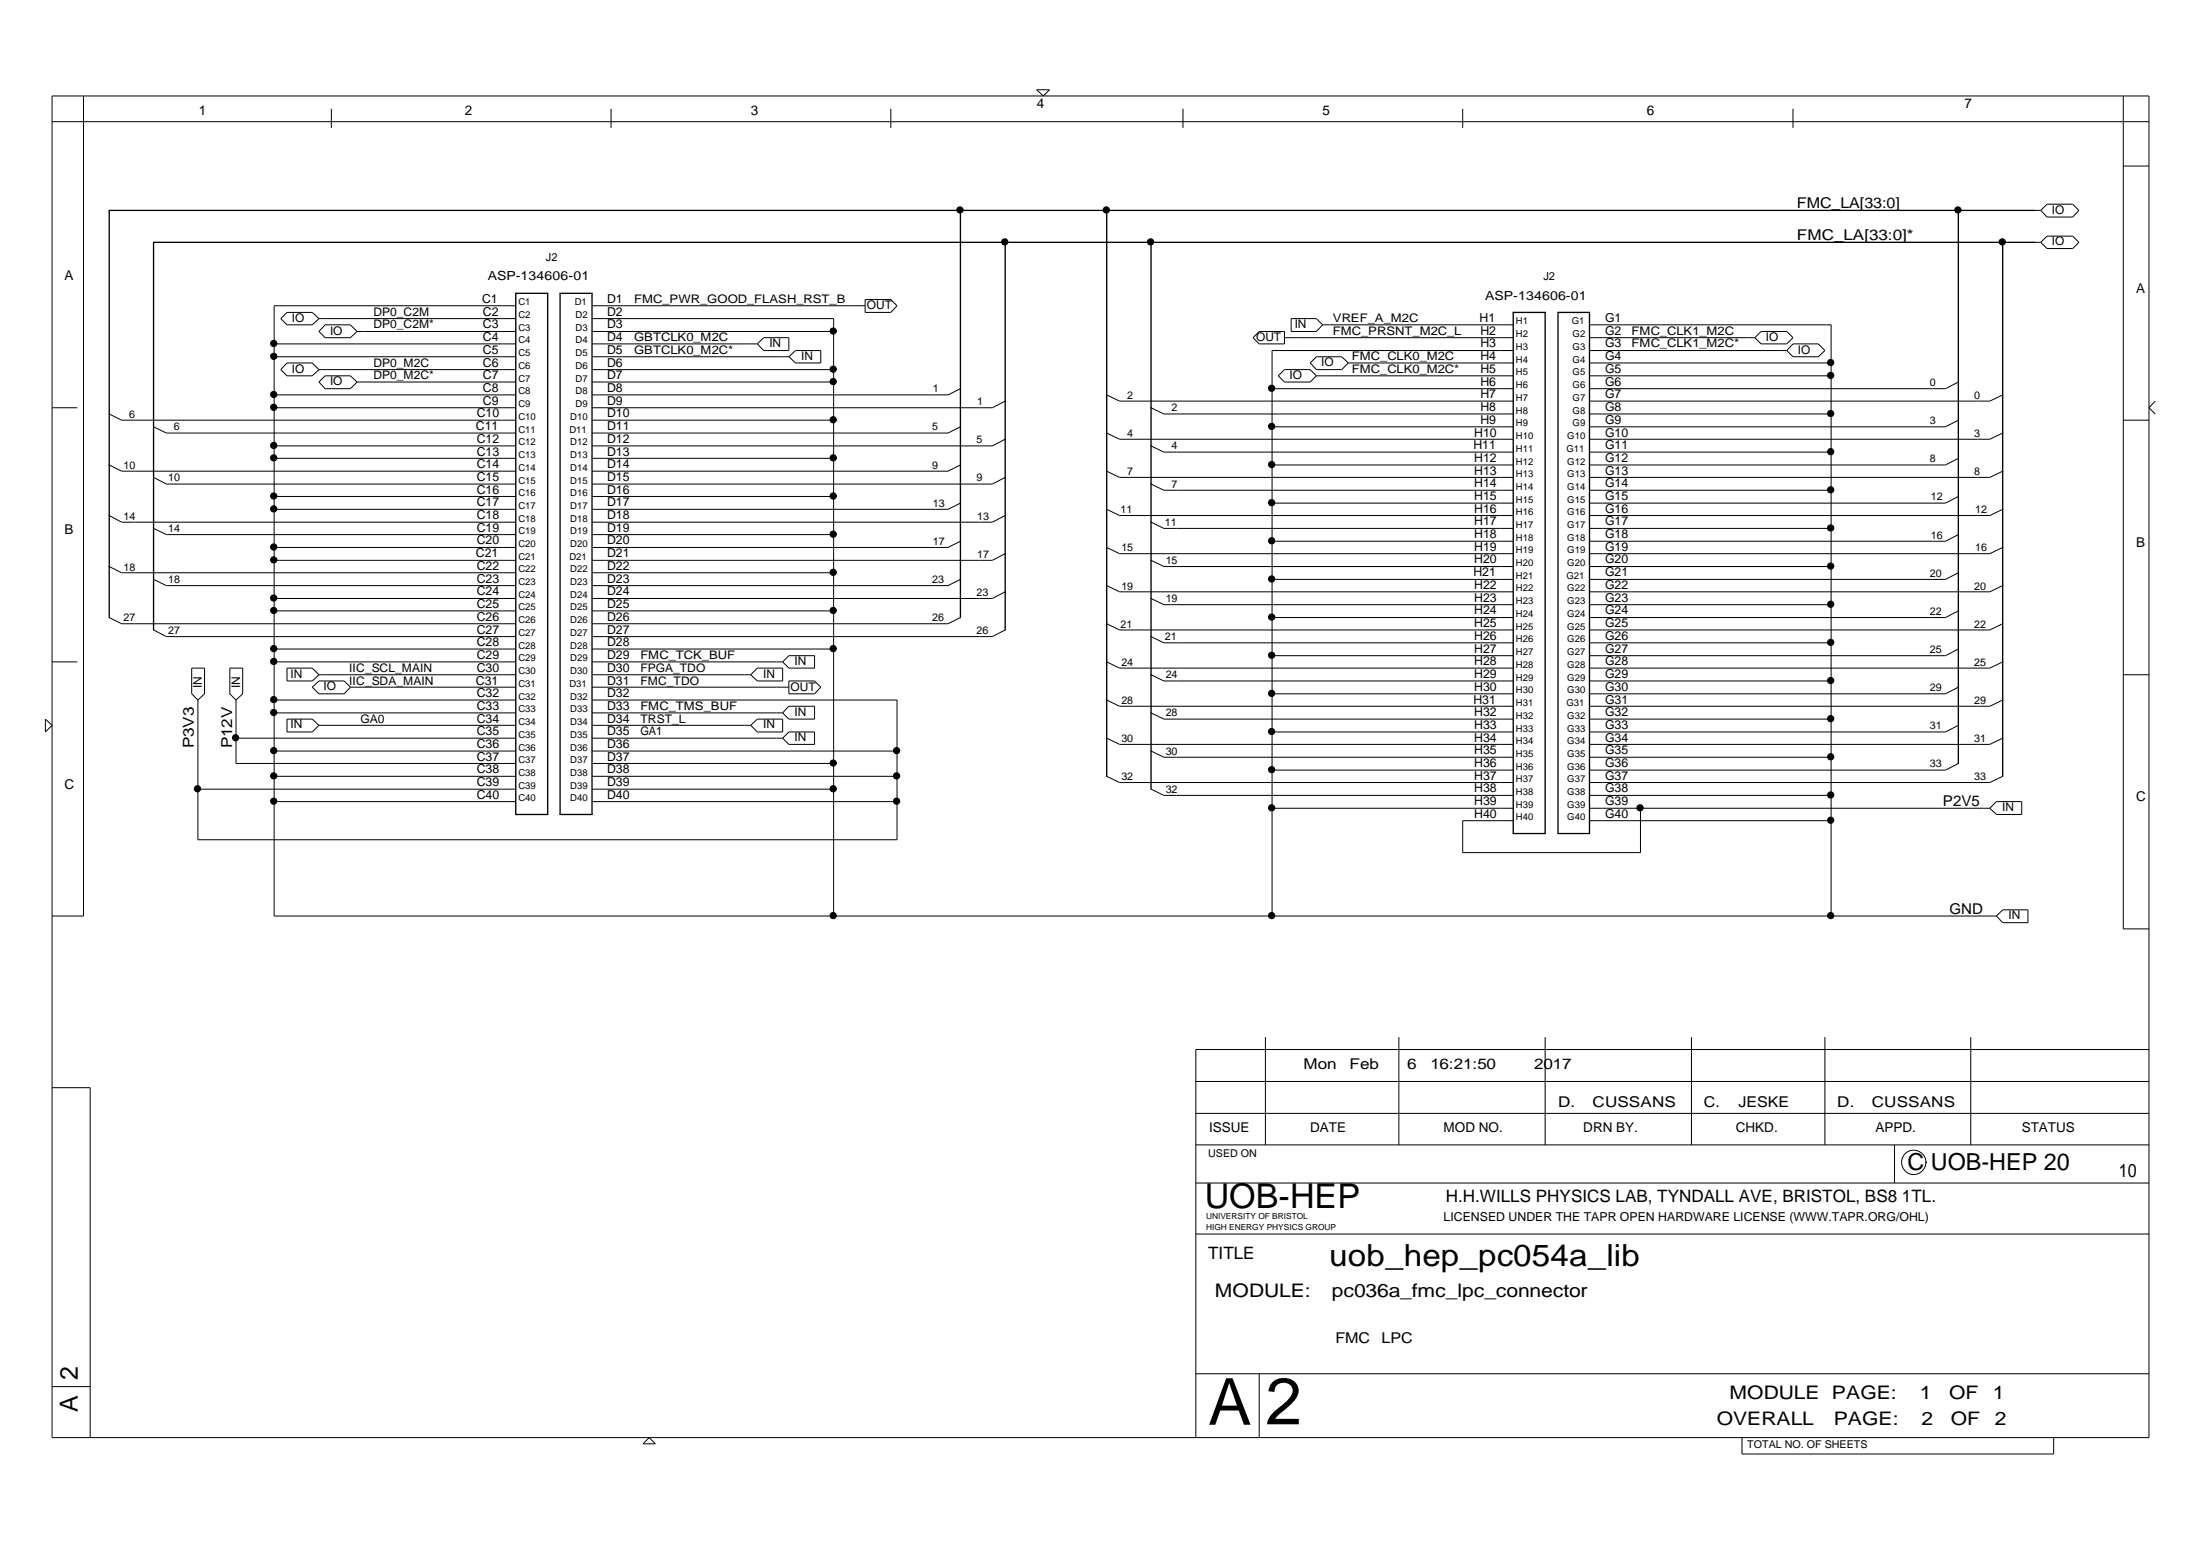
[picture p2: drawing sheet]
<svg xmlns="http://www.w3.org/2000/svg" width="420mm" height="297mm" viewBox="0 0 420 297" stroke-linecap="round" stroke-linejoin="round" font-family="sans-serif">
<g fill="none" stroke="#000" stroke-width=".19">
<path d="M9.9 18.3h400.5v256.1h-400.5zM16 18.3v156.6h-6.1M198 17.1h2.4l-1.1 1.2zM405.5 18.3v159h4.9M9.9 23.2h400.5M63.3 20.8v3.6M116.7 20.8v3.6M170.1 20.8v3.6M225.9 20.8v3.6M279.3 20.8v3.6M342.4 20.8v3.6M405.5 31.7h4.9"/>
<path d="M98.5 58.4h-46.1v116.5h328.9M113.1 58.4h52.1M165.2 57.2h4.9l1.2 1.2-1.2 1.2h-4.9zM388.6 40.2h1.2M388.6 46.3h1.2M389.8 40.2l1.1-1.2h4.9l1.2 1.2-1.2 1.2h-4.9zM389.8 46.3l1.1-1.2h4.9l1.2 1.2-1.2 1.1h-4.9zM9.9 77.8h4.9M20.9 79l2.3 1.2h75.3M52.4 65.7h46.1M52.4 68.1h46.1M52.4 77.8h46.1"/>
<path d="M52.4 75.4h46.1M53.6 60.8l1.2-1.2h4.8l1.3 1.2-1.3 1.2h-4.8zM54.8 69.3h4.8l1.3 1.3-1.3 1.1h-4.8l-1.2-1.1zM60.9 60.8h37.6M60.9 70.6h37.6M62.1 62h4.8l1.3 1.3-1.3 1.2h-4.8l-1.2-1.2zM62.1 71.7h4.8l1.3 1.2-1.3 1.3h-4.8l-1.2-1.3zM68.2 63.3h30.3M68.2 72.9h30.3M113.1 65.7h31.5M113.1 68.1h37.6M113.1 63.3h46.1"/>
<path d="M113.1 60.8h46.1v114.1M113.1 70.6h46.1M113.1 72.9h46.1M144.6 65.7l1.2-1.2h4.9v2.4h-4.9zM150.7 68.1l1.2-1.2h4.9v2.4h-4.9zM183.4 74.2l-2.3 1.2h-68M192 76.6l-2.5 1.2h-76.4M211.4 75.4l2.4 1.2h75.2M219.8 77.8l2.5 1.2h66.7M239.3 64.5l1.2-1.2h4.8v2.4h-4.8zM242.9 74.2h46.1M244.1 71.7l1.2-1.1h4.9l1.2 1.1-1.2 1.2h-4.9z"/>
<path d="M245.3 64.5h43.7M246.6 60.8h4.8l1.2 1.2-1.2 1.3h-4.8zM251.4 71.7h37.6M251.4 68.1h4.8l1.3 1.2-1.3 1.3h-4.8l-1.2-1.3zM252.6 62h36.4M257.5 69.3h31.5M289 66.9h-46.1v108M303.6 62h46.1v112.9M303.6 79h46.1M303.6 71.7h46.1M303.6 69.3h46.1M303.6 66.9h37.6"/>
<path d="M303.6 64.5h31.5M336.3 63.3h4.9l1.2 1.2-1.2 1.2h-4.9l-1.2-1.2zM342.4 65.7h4.9l1.2 1.2-1.2 1.2h-4.9l-1.2-1.2zM374 72.9l-2.5 1.3h-67.9M382.5 75.4l-2.5 1.2h-76.4M411.6 76.6l-1.2 1.2 1.2 1.2M20.9 98.4l2.3 1.3h75.3M20.9 88.8l2.3 1.1h75.3M29.3 81.5l2.5 1.2h66.7M29.3 91.1l2.5 1.3h66.7M52.4 85.1h46.1M52.4 87.5h46.1"/>
<path d="M52.4 94.8h46.1M52.4 97.2h46.1M113.1 80.2h46.1M113.1 87.5h46.1M113.1 94.8h46.1M183.4 81.5l-2.3 1.2h-68M183.4 88.8l-2.3 1.1h-68M183.4 96l-2.3 1.2h-68M192 98.4l-2.5 1.3h-76.4M192 83.9l-2.5 1.2h-76.4M192 91.1l-2.5 1.3h-76.4M211.4 97.2l2.4 1.2h75.2"/>
<path d="M211.4 89.9l2.4 1.2h75.2M211.4 82.7l2.4 1.2h75.2M219.8 99.7l2.5 1.2h66.7M219.8 92.4l2.5 1.2h66.7M219.8 85.1l2.5 1.2h66.7M242.9 96h46.1M242.9 88.8h46.1M242.9 81.5h46.1M303.6 93.6h46.1M303.6 86.3h46.1M374 94.8l-2.5 1.2h-67.9M374 87.5l-2.5 1.3h-67.9"/>
<path d="M374 80.2l-2.5 1.3h-67.9M382.5 97.2l-2.5 1.2h-76.4M382.5 89.9l-2.5 1.2h-76.4M382.5 82.7l-2.5 1.2h-76.4M405.5 80.2h4.9M20.9 108.2l2.3 1.1h75.3M20.9 117.9l2.3 1.2h75.3M29.3 110.6l2.5 1.2h66.7M29.3 100.9l2.5 1.2h66.7M52.4 104.5h46.1M52.4 107h46.1M52.4 116.6h46.1"/>
<path d="M52.4 114.2h46.1M113.1 109.3h46.1M113.1 102.1h46.1M113.1 116.6h46.1M183.4 110.6l-2.3 1.2h-68M183.4 117.9l-2.3 1.2h-68M183.4 103.3l-2.3 1.2h-68M192 105.7l-2.5 1.3h-76.4M192 113l-2.5 1.2h-76.4M211.4 104.5l2.4 1.2h75.2M211.4 119.1l2.4 1.2h75.2M211.4 111.8l2.4 1.2h75.2"/>
<path d="M219.8 107l2.5 1.2h66.7M219.8 114.2l2.5 1.2h66.7M242.9 103.3h46.1M242.9 110.6h46.1M242.9 117.9h46.1M303.6 108.2h46.1M303.6 100.9h46.1M303.6 115.4h46.1M374 102.1l-2.5 1.2h-67.9M374 109.3l-2.5 1.3h-67.9M374 116.6l-2.5 1.3h-67.9M382.5 104.5l-2.5 1.2h-76.4"/>
<path d="M382.5 119.1l-2.5 1.2h-76.4M382.5 111.8l-2.5 1.2h-76.4M8.7 137.3l1.2 1.2-1.2 1.2zM9.9 126.4h4.9M29.3 120.3l2.5 1.2h66.7M36.6 127.5h2.5v5l-1.3 1.1-1.2-1.1zM37.8 133.6v26.7h133.5v-26.7h-58.2M43.9 127.5h2.4v5l-1.2 1.1-1.2-1.1zM45.1 133.6v12.1h53.4M52.4 126.4h46.1M52.4 136.1h46.1M52.4 123.9h46.1"/>
<path d="M52.4 133.6h46.1M54.8 137.3h4.8l1.3 1.2-1.3 1.2h-4.8zM54.8 127.5h4.8l1.3 1.3-1.3 1.2h-4.8zM59.6 131.2l1.3-1.2h4.8l1.2 1.2-1.2 1.3h-4.8zM60.9 128.8h37.6M60.9 138.5h37.6M66.9 131.2h31.6M113.1 126.4h36.4M113.1 136.1h36.4M113.1 128.8h30.3M113.1 131.2h37.6M113.1 138.5h30.3"/>
<path d="M113.1 123.9h46.1M143.4 138.5l1.2-1.2h4.9v2.4h-4.9zM144.6 127.5h4.9v2.5h-4.9l-1.2-1.2zM150.7 139.7h4.9v2.4h-4.9l-1.2-1.2zM150.7 134.8h4.9v2.5h-4.9l-1.2-1.2zM150.7 130h4.9l1.2 1.2-1.2 1.3h-4.9zM150.7 125.2h4.9v2.3h-4.9l-1.2-1.1zM192 120.3l-2.5 1.2h-76.4M211.4 133.6l2.4 1.2h75.2M211.4 126.4l2.4 1.1h75.2M219.8 136.1l2.5 1.2h66.7M219.8 128.8l2.5 1.2h66.7"/>
<path d="M219.8 121.5l2.5 1.2h66.7M242.9 139.7h46.1M242.9 132.5h46.1M242.9 125.2h46.1M303.6 137.3h46.1M303.6 130h46.1M303.6 122.7h46.1M374 138.5l-2.5 1.2h-67.9M374 131.2l-2.5 1.3h-67.9M374 123.9l-2.5 1.3h-67.9M382.5 133.6l-2.5 1.2h-76.4M382.5 126.4l-2.5 1.1h-76.4"/>
<path d="M405.5 128.8h4.9M37.8 150.7h60.7M45.1 140.9h53.4M52.4 143.4h46.1M52.4 148.2h46.1M52.4 153h46.1M113.1 140.9h36.4M113.1 143.4h58.2M113.1 148.2h58.2M113.1 145.7h46.1M113.1 150.7h46.1M113.1 153h58.2"/>
<path d="M211.4 148.2l2.4 1.2h75.2M211.4 140.9l2.4 1.2h75.2M219.8 150.7l2.5 1.1h66.7M219.8 143.4l2.5 1.2h66.7M242.9 154.3h46.1M242.9 147h46.1M303.6 156.7h46.1M303.6 154.3h76.4M303.6 151.8h46.1M303.6 144.6h46.1M313.3 154.3v8.5h-34v-6.1h9.7M374 145.7l-2.5 1.3h-67.9"/>
<path d="M380 154.3l1.3-1.3h4.8v2.5h-4.8zM382.5 148.2l-2.5 1.2h-76.4M382.5 140.9l-2.5 1.2h-76.4M381.3 174.9l1.2-1.2h4.8v2.4h-4.8zM241.7 198v20.6M267.2 198v20.6M295.1 198v20.6M323 198v20.6M348.5 198v20.6M376.4 198v20.6M9.9 207.6h7.3v66.8M228.4 218.6h182"/>
<path d="M228.4 206.5h182M228.4 212.5h182M361.8 218.6v7.2M410.4 200.4h-182v74M228.4 225.8h182M228.4 235.6h182M367.8 221.9a2.33 2.33 0 0 1-3.3 2.1 2.33 2.33 0 0 1-.5-3.9 2.33 2.33 0 0 1 3.8 1.2l.1 .6M9.9 264.7h7.3M122.8 275.6l1.2-1.2 1.2 1.2zM228.4 262.2h182M240.5 262.2v12.2M332.7 274.4v3.2h59.5v-3.2"/>
<circle cx="183.3" cy="40.1" r=".6"/>
<circle cx="191.9" cy="46.2" r=".6"/>
<circle cx="211.3" cy="40.1" r=".6"/>
<circle cx="219.7" cy="46.2" r=".6"/>
<circle cx="373.9" cy="40.1" r=".59"/>
<circle cx="382.4" cy="46.2" r=".59"/>
<circle cx="52.3" cy="75.3" r=".6"/>
<circle cx="52.3" cy="65.6" r=".6"/>
<circle cx="52.3" cy="68" r=".6"/>
<circle cx="52.3" cy="77.8" r=".6"/>
<circle cx="159.1" cy="72.8" r=".6"/>
<circle cx="159.1" cy="70.5" r=".6"/>
<circle cx="159.1" cy="63.2" r=".6"/>
<circle cx="242.9" cy="74.1" r=".6"/>
<circle cx="349.6" cy="78.9" r=".6"/>
<circle cx="349.6" cy="69.2" r=".6"/>
<circle cx="349.6" cy="71.7" r=".6"/>
<circle cx="52.3" cy="97.1" r=".6"/>
<circle cx="52.3" cy="87.4" r=".6"/>
<circle cx="52.3" cy="85" r=".6"/>
<circle cx="52.3" cy="94.7" r=".6"/>
<circle cx="159.1" cy="87.4" r=".6"/>
<circle cx="159.1" cy="80.1" r=".6"/>
<circle cx="159.1" cy="94.7" r=".6"/>
<circle cx="242.9" cy="88.7" r=".6"/>
<circle cx="242.9" cy="81.4" r=".6"/>
<circle cx="242.9" cy="96" r=".6"/>
<circle cx="349.6" cy="93.5" r=".6"/>
<circle cx="349.6" cy="86.2" r=".6"/>
<circle cx="52.3" cy="106.9" r=".6"/>
<circle cx="52.3" cy="116.5" r=".6"/>
<circle cx="52.3" cy="104.4" r=".6"/>
<circle cx="52.3" cy="114.2" r=".6"/>
<circle cx="159.1" cy="109.3" r=".6"/>
<circle cx="159.1" cy="102" r=".6"/>
<circle cx="159.1" cy="116.5" r=".6"/>
<circle cx="242.9" cy="110.5" r=".6"/>
<circle cx="242.9" cy="103.2" r=".6"/>
<circle cx="242.9" cy="117.8" r=".6"/>
<circle cx="349.6" cy="115.4" r=".6"/>
<circle cx="349.6" cy="100.8" r=".6"/>
<circle cx="349.6" cy="108.1" r=".6"/>
<circle cx="52.3" cy="133.6" r=".6"/>
<circle cx="52.3" cy="123.8" r=".6"/>
<circle cx="52.3" cy="136" r=".6"/>
<circle cx="52.3" cy="126.3" r=".6"/>
<circle cx="159.1" cy="123.8" r=".6"/>
<circle cx="242.9" cy="125.1" r=".6"/>
<circle cx="242.9" cy="139.6" r=".6"/>
<circle cx="242.9" cy="132.4" r=".6"/>
<circle cx="349.6" cy="137.2" r=".6"/>
<circle cx="349.6" cy="129.9" r=".6"/>
<circle cx="349.6" cy="122.6" r=".6"/>
<circle cx="37.7" cy="150.6" r=".6"/>
<circle cx="45" cy="140.8" r=".6"/>
<circle cx="52.3" cy="152.9" r=".6"/>
<circle cx="52.3" cy="143.3" r=".6"/>
<circle cx="52.3" cy="148.1" r=".6"/>
<circle cx="159.1" cy="150.6" r=".6"/>
<circle cx="159.1" cy="145.7" r=".6"/>
<circle cx="171.2" cy="152.9" r=".6"/>
<circle cx="171.2" cy="143.3" r=".6"/>
<circle cx="171.2" cy="148.1" r=".6"/>
<circle cx="242.9" cy="154.2" r=".6"/>
<circle cx="242.9" cy="146.9" r=".6"/>
<circle cx="313.2" cy="154.2" r=".6"/>
<circle cx="349.6" cy="144.5" r=".6"/>
<circle cx="349.6" cy="156.6" r=".6"/>
<circle cx="349.6" cy="151.8" r=".6"/>
<circle cx="159.1" cy="174.8" r=".6"/>
<circle cx="242.9" cy="174.8" r=".6"/>
<circle cx="349.6" cy="174.8" r=".6"/>
</g>
<path d="M98.5 56h6.1v99.5h-6.1zM107 56h6.1v99.5h-6.1zM183.4 40.2v77.7M192 46.3v74M211.4 40.2v108M219.8 46.3v104.4M289 59.6h6.1v99.5h-6.1zM297.6 59.6h6v99.5h-6zM374 40.2v105.5M382.5 46.3v101.9M388.6 46.3h-359.3v74M388.6 40.2h-367.7v77.7" fill="none" stroke="#000" stroke-width=".25"/>
<g fill="#000">
<circle cx="183.3" cy="40.1" r=".6"/>
<circle cx="191.9" cy="46.2" r=".6"/>
<circle cx="211.3" cy="40.1" r=".6"/>
<circle cx="219.7" cy="46.2" r=".6"/>
<circle cx="373.9" cy="40.1" r=".59"/>
<circle cx="382.4" cy="46.2" r=".59"/>
<circle cx="52.3" cy="75.3" r=".6"/>
<circle cx="52.3" cy="65.6" r=".6"/>
<circle cx="52.3" cy="68" r=".6"/>
<circle cx="52.3" cy="77.8" r=".6"/>
<circle cx="159.1" cy="72.8" r=".6"/>
<circle cx="159.1" cy="70.5" r=".6"/>
<circle cx="159.1" cy="63.2" r=".6"/>
<circle cx="242.9" cy="74.1" r=".6"/>
<circle cx="349.6" cy="78.9" r=".6"/>
<circle cx="349.6" cy="69.2" r=".6"/>
<circle cx="349.6" cy="71.7" r=".6"/>
<circle cx="52.3" cy="97.1" r=".6"/>
<circle cx="52.3" cy="87.4" r=".6"/>
<circle cx="52.3" cy="85" r=".6"/>
<circle cx="52.3" cy="94.7" r=".6"/>
<circle cx="159.1" cy="87.4" r=".6"/>
<circle cx="159.1" cy="80.1" r=".6"/>
<circle cx="159.1" cy="94.7" r=".6"/>
<circle cx="242.9" cy="88.7" r=".6"/>
<circle cx="242.9" cy="81.4" r=".6"/>
<circle cx="242.9" cy="96" r=".6"/>
<circle cx="349.6" cy="93.5" r=".6"/>
<circle cx="349.6" cy="86.2" r=".6"/>
<circle cx="52.3" cy="106.9" r=".6"/>
<circle cx="52.3" cy="116.5" r=".6"/>
<circle cx="52.3" cy="104.4" r=".6"/>
<circle cx="52.3" cy="114.2" r=".6"/>
<circle cx="159.1" cy="109.3" r=".6"/>
<circle cx="159.1" cy="102" r=".6"/>
<circle cx="159.1" cy="116.5" r=".6"/>
<circle cx="242.9" cy="110.5" r=".6"/>
<circle cx="242.9" cy="103.2" r=".6"/>
<circle cx="242.9" cy="117.8" r=".6"/>
<circle cx="349.6" cy="115.4" r=".6"/>
<circle cx="349.6" cy="100.8" r=".6"/>
<circle cx="349.6" cy="108.1" r=".6"/>
<circle cx="52.3" cy="133.6" r=".6"/>
<circle cx="52.3" cy="123.8" r=".6"/>
<circle cx="52.3" cy="136" r=".6"/>
<circle cx="52.3" cy="126.3" r=".6"/>
<circle cx="159.1" cy="123.8" r=".6"/>
<circle cx="242.9" cy="125.1" r=".6"/>
<circle cx="242.9" cy="139.6" r=".6"/>
<circle cx="242.9" cy="132.4" r=".6"/>
<circle cx="349.6" cy="137.2" r=".6"/>
<circle cx="349.6" cy="129.9" r=".6"/>
<circle cx="349.6" cy="122.6" r=".6"/>
<circle cx="37.7" cy="150.6" r=".6"/>
<circle cx="45" cy="140.8" r=".6"/>
<circle cx="52.3" cy="152.9" r=".6"/>
<circle cx="52.3" cy="143.3" r=".6"/>
<circle cx="52.3" cy="148.1" r=".6"/>
<circle cx="159.1" cy="150.6" r=".6"/>
<circle cx="159.1" cy="145.7" r=".6"/>
<circle cx="171.2" cy="152.9" r=".6"/>
<circle cx="171.2" cy="143.3" r=".6"/>
<circle cx="171.2" cy="148.1" r=".6"/>
<circle cx="242.9" cy="154.2" r=".6"/>
<circle cx="242.9" cy="146.9" r=".6"/>
<circle cx="313.2" cy="154.2" r=".6"/>
<circle cx="349.6" cy="144.5" r=".6"/>
<circle cx="349.6" cy="156.6" r=".6"/>
<circle cx="349.6" cy="151.8" r=".6"/>
<circle cx="159.1" cy="174.8" r=".6"/>
<circle cx="242.9" cy="174.8" r=".6"/>
<circle cx="349.6" cy="174.8" r=".6"/>
</g>
<text font-size="12.6" x="241.7" y="271.9">2</text>
<text font-size="12.4" x="230.8" y="272">A</text>
<text font-size="6.5" x="230.1" y="230.7">UOB-HEP</text>
<text font-size="5.8" x="253.9" y="241.7">uob_hep_pc054a_lib</text>
<text font-size="4.8" x="14.9" y="269.5" transform="rotate(-90 14.9 269.5)">A 2</text>
<text font-size="4.5" x="364.3" y="223.4">C UOB-HEP 20</text>
<g font-size="3.6">
<text x="404.7" y="224.7">10</text>
<text x="232" y="247.7">MODULE:</text>
<text x="254.4" y="247.7">pc036a_fmc_lpc_connector</text>
<text x="330.3" y="267.2">MODULE PAGE:</text>
<text x="366.6" y="267.2">1</text>
<text x="372.2" y="267.2">OF</text>
<text x="380.6" y="267.2">1</text>
<text x="327.9" y="272">OVERALL</text>
<text x="350.2" y="272">PAGE:</text>
<text x="367" y="272">2</text>
<text x="372.6" y="272">OF</text>
<text x="380.9" y="272">2</text>
</g>
<g font-size="3.3">
<text x="276.1" y="229.4">H.H.WILLS PHYSICS LAB, TYNDALL AVE, BRISTOL, BS8 1TL.</text>
<text x="230.8" y="240.3">TITLE</text>
</g>
<g font-size="2.9">
<text x="37" y="142.9" transform="rotate(-90 37 142.9)">P3V3</text>
<text x="44.3" y="142.9" transform="rotate(-90 44.3 142.9)">P12V</text>
</g>
<g font-size="2.8">
<text x="343.2" y="39.7">FMC_LA[33:0]</text>
<text x="343.2" y="45.8">FMC_LA[33:0]*</text>
<text x="371" y="153.9">P2V5</text>
<text x="372.3" y="174.5">GND</text>
<text x="249" y="204.1">Mon</text>
<text x="257.8" y="204.1">Feb</text>
<text x="268.8" y="204.1">6</text>
<text x="273.2" y="204.1">16:21:50</text>
<text x="293" y="204.1">2017</text>
<text x="297.6" y="211.4">D.</text>
<text x="304.2" y="211.4">CUSSANS</text>
<text x="325.4" y="211.4">C.</text>
<text x="332" y="211.4">JESKE</text>
<text x="350.9" y="211.4">D.</text>
<text x="357.5" y="211.4">CUSSANS</text>
<text x="255" y="256.3">FMC</text>
<text x="263.9" y="256.3">LPC</text>
</g>
<g font-size="2.6">
<text x="38" y="21.9">1</text>
<text x="88.8" y="21.9">2</text>
<text x="143.4" y="21.9">3</text>
<text x="198" y="20.7">4</text>
<text x="252.6" y="21.9">5</text>
<text x="314.5" y="21.9">6</text>
<text x="375.2" y="20.7">7</text>
<text x="12.3" y="53.5">A</text>
<text x="408" y="55.9">A</text>
<text x="12.3" y="102">B</text>
<text x="408" y="104.4">B</text>
<text x="12.3" y="150.6">C</text>
<text x="408" y="152.9">C</text>
<text x="230.9" y="216.1">ISSUE</text>
<text x="250.2" y="216.1">DATE</text>
<text x="275.7" y="216.1">MOD NO.</text>
<text x="302.4" y="216.1">DRN BY.</text>
<text x="331.5" y="216.1">CHKD.</text>
<text x="358.2" y="216.1">APPD.</text>
<text x="386.1" y="216.1">STATUS</text>
</g>
<g font-size="2.4">
<text x="93.2" y="53.5">ASP-134606-01</text>
<text x="283.7" y="57.2">ASP-134606-01</text>
</g>
<g font-size="2.3">
<text x="391.9" y="40.8">IO</text>
<text x="391.9" y="46.9">IO</text>
<text x="92.1" y="57.8">C1</text>
<text x="115.9" y="57.8">D1</text>
<text x="121.1" y="57.8">FMC_PWR_GOOD_FLASH_RST_B</text>
<text x="165.6" y="59">OUT</text>
<text x="55.7" y="61.4">IO</text>
<text x="63" y="63.9">IO</text>
<text x="71.3" y="60.2">DP0_C2M</text>
<text x="71.3" y="62.7">DP0_C2M*</text>
<text x="92.2" y="65.1">C4</text>
<text x="92.2" y="62.7">C3</text>
<text x="92.2" y="60.2">C2</text>
<text x="115.9" y="65.1">D4</text>
<text x="115.9" y="62.7">D3</text>
<text x="115.9" y="60.2">D2</text>
<text x="121.1" y="65.1">GBTCLK0_M2C</text>
<text x="239.9" y="65.1">OUT</text>
<text x="247.3" y="62.6">IN</text>
<text x="254.5" y="63.9">FMC_PRSNT_M2C_L</text>
<text x="254.5" y="61.4">VREF_A_M2C</text>
<text x="282.6" y="61.4">H1</text>
<text x="282.7" y="63.9">H2</text>
<text x="306.5" y="63.9">G2</text>
<text x="306.5" y="61.4">G1</text>
<text x="311.6" y="63.9">FMC_CLK1_M2C</text>
<text x="337.3" y="65.1">IO</text>
<text x="55.7" y="71.2">IO</text>
<text x="71.3" y="70">DP0_M2C</text>
<text x="92.2" y="70">C6</text>
<text x="92.2" y="67.5">C5</text>
<text x="115.9" y="70">D6</text>
<text x="115.9" y="67.5">D5</text>
<text x="121.1" y="67.5">GBTCLK0_M2C*</text>
<text x="146.9" y="66.2">IN</text>
<text x="153" y="68.7">IN</text>
<text x="252.3" y="69.9">IO</text>
<text x="258.2" y="68.7">FMC_CLK0_M2C</text>
<text x="258.2" y="71.2">FMC_CLK0_M2C*</text>
<text x="282.7" y="71.2">H5</text>
<text x="282.7" y="68.7">H4</text>
<text x="282.7" y="66.3">H3</text>
<text x="306.5" y="71.2">G5</text>
<text x="306.5" y="68.7">G4</text>
<text x="306.5" y="66.3">G3</text>
<text x="311.6" y="66.3">FMC_CLK1_M2C*</text>
<text x="343.4" y="67.5">IO</text>
<text x="63" y="73.5">IO</text>
<text x="71.3" y="72.3">DP0_M2C*</text>
<text x="92.2" y="77.2">C9</text>
<text x="92.2" y="74.8">C8</text>
<text x="92.2" y="72.3">C7</text>
<text x="115.9" y="77.2">D9</text>
<text x="115.9" y="74.8">D8</text>
<text x="115.9" y="72.3">D7</text>
<text x="246.2" y="72.3">IO</text>
<text x="282.7" y="76">H7</text>
<text x="282.7" y="73.6">H6</text>
<text x="306.5" y="76">G7</text>
<text x="306.5" y="73.6">G6</text>
<text x="90.9" y="82.1">C11</text>
<text x="91.1" y="79.6">C10</text>
<text x="115.9" y="82.1">D11</text>
<text x="115.9" y="79.6">D10</text>
<text x="281.6" y="83.3">H10</text>
<text x="282.7" y="78.4">H8</text>
<text x="282.7" y="80.9">H9</text>
<text x="306.5" y="83.3">G10</text>
<text x="306.5" y="80.9">G9</text>
<text x="306.5" y="78.4">G8</text>
<text x="91.1" y="89.4">C14</text>
<text x="91.1" y="87">C13</text>
<text x="91.1" y="84.5">C12</text>
<text x="115.9" y="89.4">D14</text>
<text x="115.9" y="87">D13</text>
<text x="115.9" y="84.5">D12</text>
<text x="281.4" y="85.7">H11</text>
<text x="281.6" y="88.2">H12</text>
<text x="306.5" y="88.2">G12</text>
<text x="306.5" y="85.7">G11</text>
<text x="91.1" y="94.3">C16</text>
<text x="91.1" y="91.8">C15</text>
<text x="115.9" y="94.3">D16</text>
<text x="115.9" y="91.8">D15</text>
<text x="281.6" y="90.6">H13</text>
<text x="281.6" y="95.5">H15</text>
<text x="281.6" y="93">H14</text>
<text x="306.5" y="95.5">G15</text>
<text x="306.5" y="93">G14</text>
<text x="306.5" y="90.6">G13</text>
<text x="91.1" y="101.5">C19</text>
<text x="91.1" y="99.1">C18</text>
<text x="91.1" y="96.6">C17</text>
<text x="115.9" y="101.5">D19</text>
<text x="115.9" y="99.1">D18</text>
<text x="115.9" y="96.6">D17</text>
<text x="281.6" y="100.3">H17</text>
<text x="281.6" y="97.9">H16</text>
<text x="306.5" y="97.9">G16</text>
<text x="306.5" y="100.3">G17</text>
<text x="90.9" y="106.4">C21</text>
<text x="91.1" y="103.9">C20</text>
<text x="115.9" y="106.4">D21</text>
<text x="115.9" y="103.9">D20</text>
<text x="281.6" y="107.6">H20</text>
<text x="281.6" y="105.2">H19</text>
<text x="281.6" y="102.7">H18</text>
<text x="306.5" y="102.7">G18</text>
<text x="306.5" y="105.2">G19</text>
<text x="306.5" y="107.6">G20</text>
<text x="91.1" y="113.7">C24</text>
<text x="91.1" y="111.2">C23</text>
<text x="91.1" y="108.8">C22</text>
<text x="115.9" y="111.2">D23</text>
<text x="115.9" y="113.7">D24</text>
<text x="115.9" y="108.8">D22</text>
<text x="281.4" y="110">H21</text>
<text x="281.6" y="112.5">H22</text>
<text x="306.5" y="112.5">G22</text>
<text x="306.5" y="110">G21</text>
<text x="91.1" y="118.5">C26</text>
<text x="91.1" y="116.1">C25</text>
<text x="115.9" y="118.5">D26</text>
<text x="115.9" y="116.1">D25</text>
<text x="281.6" y="119.8">H25</text>
<text x="281.6" y="117.3">H24</text>
<text x="281.6" y="114.8">H23</text>
<text x="306.5" y="119.8">G25</text>
<text x="306.5" y="114.8">G23</text>
<text x="306.5" y="117.3">G24</text>
<text x="91.1" y="125.8">C29</text>
<text x="91.1" y="123.4">C28</text>
<text x="91.1" y="120.9">C27</text>
<text x="115.9" y="125.8">D29</text>
<text x="115.9" y="123.4">D28</text>
<text x="115.9" y="120.9">D27</text>
<text x="122.3" y="125.8">FMC_TCK_BUF</text>
<text x="281.6" y="124.6">H27</text>
<text x="281.6" y="122.1">H26</text>
<text x="306.5" y="124.6">G27</text>
<text x="306.5" y="122.1">G26</text>
<text x="38.6" y="131.4" transform="rotate(-90 38.6 131.4)">IN</text>
<text x="45.8" y="131.4" transform="rotate(-90 45.8 131.4)">IN</text>
<text x="55.5" y="129.4">IN</text>
<text x="61.8" y="131.8">IO</text>
<text x="66.7" y="128.2">IIC_SCL_MAIN</text>
<text x="66.7" y="130.7">IIC_SDA_MAIN</text>
<text x="90.9" y="130.7">C31</text>
<text x="91.1" y="128.2">C30</text>
<text x="115.9" y="130.7">D31</text>
<text x="115.9" y="128.2">D30</text>
<text x="122.3" y="128.2">FPGA_TDO</text>
<text x="122.3" y="130.7">FMC_TDO</text>
<text x="145.7" y="129.4">IN</text>
<text x="151" y="131.9">OUT</text>
<text x="151.8" y="126.9">IN</text>
<text x="281.6" y="131.9">H30</text>
<text x="281.6" y="129.4">H29</text>
<text x="281.6" y="127">H28</text>
<text x="306.5" y="131.9">G30</text>
<text x="306.5" y="129.4">G29</text>
<text x="306.5" y="127">G28</text>
<text x="68.9" y="138">GA0</text>
<text x="91.1" y="138">C34</text>
<text x="91.1" y="135.5">C33</text>
<text x="91.1" y="133">C32</text>
<text x="115.9" y="138">D34</text>
<text x="115.9" y="135.5">D33</text>
<text x="115.9" y="133">D32</text>
<text x="122.3" y="135.5">FMC_TMS_BUF</text>
<text x="122.3" y="138">TRST_L</text>
<text x="151.8" y="136.7">IN</text>
<text x="281.4" y="134.3">H31</text>
<text x="281.6" y="136.7">H32</text>
<text x="306.5" y="136.7">G32</text>
<text x="306.5" y="134.3">G31</text>
<text x="55.5" y="139.1">IN</text>
<text x="91.1" y="142.8">C36</text>
<text x="91.1" y="140.3">C35</text>
<text x="115.9" y="142.8">D36</text>
<text x="115.9" y="140.3">D35</text>
<text x="122.3" y="140.3">GA1</text>
<text x="145.7" y="139.1">IN</text>
<text x="151.8" y="141.5">IN</text>
<text x="281.6" y="144">H35</text>
<text x="281.6" y="141.6">H34</text>
<text x="281.6" y="139.1">H33</text>
<text x="306.5" y="144">G35</text>
<text x="306.5" y="141.6">G34</text>
<text x="306.5" y="139.1">G33</text>
<text x="91.1" y="147.6">C38</text>
<text x="91.1" y="145.2">C37</text>
<text x="115.9" y="147.6">D38</text>
<text x="115.9" y="145.2">D37</text>
<text x="281.6" y="146.4">H36</text>
<text x="281.6" y="148.9">H37</text>
<text x="306.5" y="148.9">G37</text>
<text x="306.5" y="146.4">G36</text>
<text x="91.1" y="152.5">C40</text>
<text x="91.1" y="150.1">C39</text>
<text x="115.9" y="152.5">D40</text>
<text x="115.9" y="150.1">D39</text>
<text x="281.6" y="153.7">H39</text>
<text x="281.6" y="151.2">H38</text>
<text x="306.5" y="153.7">G39</text>
<text x="306.5" y="151.2">G38</text>
<text x="382.4" y="154.9">IN</text>
<text x="281.6" y="156.2">H40</text>
<text x="306.5" y="156.2">G40</text>
<text x="383.6" y="175.5">IN</text>
<text x="275.7" y="233">LICENSED UNDER THE TAPR OPEN HARDWARE LICENSE (WWW.TAPR.ORG/OHL)</text>
</g>
<g font-size="2.1">
<text x="104.3" y="49.9">J2</text>
<text x="294.8" y="53.5">J2</text>
</g>
<g font-size="2">
<text x="178.2" y="74.9">1</text>
<text x="186.6" y="77.3">1</text>
<text x="215.3" y="76.1">2</text>
<text x="368.6" y="73.7">0</text>
<text x="377.1" y="76.1">0</text>
<text x="24.7" y="79.8">6</text>
<text x="33.2" y="82.2">6</text>
<text x="178" y="82.2">5</text>
<text x="215.3" y="83.4">4</text>
<text x="223.7" y="78.5">2</text>
<text x="368.6" y="81">3</text>
<text x="377.1" y="83.4">3</text>
<text x="23.6" y="89.4">10</text>
<text x="178" y="89.4">9</text>
<text x="186.5" y="84.6">5</text>
<text x="223.7" y="85.8">4</text>
<text x="368.6" y="88.3">8</text>
<text x="32.1" y="91.9">10</text>
<text x="186.5" y="91.9">9</text>
<text x="215.3" y="90.7">7</text>
<text x="223.7" y="93.1">7</text>
<text x="368.8" y="95.5">12</text>
<text x="377.1" y="90.7">8</text>
<text x="23.6" y="99.2">14</text>
<text x="32.1" y="101.6">14</text>
<text x="178.2" y="96.7">13</text>
<text x="186.6" y="99.2">13</text>
<text x="214" y="98">11</text>
<text x="222.5" y="100.4">11</text>
<text x="377.2" y="98">12</text>
<text x="178.2" y="104">17</text>
<text x="186.6" y="106.5">17</text>
<text x="214.2" y="105.3">15</text>
<text x="222.6" y="107.6">15</text>
<text x="368.8" y="102.8">16</text>
<text x="377.2" y="105.3">16</text>
<text x="23.6" y="108.9">18</text>
<text x="32.1" y="111.3">18</text>
<text x="178" y="111.3">23</text>
<text x="186.5" y="113.7">23</text>
<text x="214.2" y="112.6">19</text>
<text x="368.6" y="110.1">20</text>
<text x="377.1" y="112.6">20</text>
<text x="23.6" y="118.6">27</text>
<text x="178" y="118.6">26</text>
<text x="214" y="119.8">21</text>
<text x="222.6" y="114.9">19</text>
<text x="368.6" y="117.4">22</text>
<text x="377.1" y="119.8">22</text>
<text x="32.1" y="121">27</text>
<text x="186.5" y="121">26</text>
<text x="222.5" y="122.2">21</text>
<text x="368.6" y="124.7">25</text>
<text x="214.2" y="127.1">24</text>
<text x="222.6" y="129.5">24</text>
<text x="368.6" y="131.9">29</text>
<text x="377.1" y="127.1">25</text>
<text x="214.2" y="134.4">28</text>
<text x="222.6" y="136.8">28</text>
<text x="377.1" y="134.4">29</text>
<text x="214.2" y="141.7">30</text>
<text x="368.6" y="139.2">31</text>
<text x="377.1" y="141.7">31</text>
<text x="214.2" y="149">32</text>
<text x="222.6" y="144.1">30</text>
<text x="368.6" y="146.5">33</text>
<text x="377.1" y="149">33</text>
<text x="222.6" y="151.3">32</text>
<text x="230.8" y="220.9">USED ON</text>
<text x="333.7" y="276.5">TOTAL NO. OF SHEETS</text>
</g>
<g font-size="1.8">
<text x="99" y="58.3">C1</text>
<text x="109.8" y="58.3">D1</text>
<text x="99" y="65.6">C4</text>
<text x="99" y="63.2">C3</text>
<text x="99" y="60.7">C2</text>
<text x="109.9" y="65.6">D4</text>
<text x="109.9" y="63.2">D3</text>
<text x="109.9" y="60.7">D2</text>
<text x="289.5" y="64.4">H2</text>
<text x="289.5" y="61.9">H1</text>
<text x="300.2" y="61.9">G1</text>
<text x="300.3" y="64.4">G2</text>
<text x="99" y="70.5">C6</text>
<text x="99" y="68">C5</text>
<text x="109.9" y="70.5">D6</text>
<text x="109.9" y="68">D5</text>
<text x="289.5" y="66.8">H3</text>
<text x="289.5" y="69.2">H4</text>
<text x="289.5" y="71.7">H5</text>
<text x="300.3" y="71.7">G5</text>
<text x="300.3" y="69.2">G4</text>
<text x="300.3" y="66.8">G3</text>
<text x="99" y="72.8">C7</text>
<text x="99" y="77.8">C9</text>
<text x="99" y="75.3">C8</text>
<text x="109.9" y="77.8">D9</text>
<text x="109.9" y="75.3">D8</text>
<text x="109.9" y="72.8">D7</text>
<text x="289.5" y="76.5">H7</text>
<text x="289.5" y="74.1">H6</text>
<text x="300.3" y="76.5">G7</text>
<text x="300.3" y="74.1">G6</text>
<text x="99" y="82.6">C11</text>
<text x="99" y="80.1">C10</text>
<text x="108.7" y="82.6">D11</text>
<text x="108.9" y="80.1">D10</text>
<text x="289.5" y="78.9">H8</text>
<text x="289.5" y="81.4">H9</text>
<text x="289.5" y="83.8">H10</text>
<text x="299.3" y="83.8">G10</text>
<text x="300.3" y="81.4">G9</text>
<text x="300.3" y="78.9">G8</text>
<text x="99" y="85">C12</text>
<text x="99" y="87.4">C13</text>
<text x="99" y="89.9">C14</text>
<text x="108.9" y="89.9">D14</text>
<text x="108.9" y="87.4">D13</text>
<text x="108.9" y="85">D12</text>
<text x="289.5" y="88.7">H12</text>
<text x="289.5" y="86.2">H11</text>
<text x="299.2" y="86.2">G11</text>
<text x="299.3" y="88.7">G12</text>
<text x="99" y="94.7">C16</text>
<text x="99" y="92.3">C15</text>
<text x="108.9" y="94.7">D16</text>
<text x="108.9" y="92.3">D15</text>
<text x="289.5" y="91.1">H13</text>
<text x="289.5" y="93.5">H14</text>
<text x="289.5" y="96">H15</text>
<text x="299.3" y="96">G15</text>
<text x="299.3" y="93.5">G14</text>
<text x="299.3" y="91.1">G13</text>
<text x="99" y="99.6">C18</text>
<text x="99" y="102">C19</text>
<text x="99" y="97.1">C17</text>
<text x="108.9" y="102">D19</text>
<text x="108.9" y="97.1">D17</text>
<text x="108.9" y="99.6">D18</text>
<text x="289.5" y="100.8">H17</text>
<text x="289.5" y="98.3">H16</text>
<text x="299.3" y="100.8">G17</text>
<text x="299.3" y="98.3">G16</text>
<text x="99" y="106.9">C21</text>
<text x="99" y="104.4">C20</text>
<text x="108.7" y="106.9">D21</text>
<text x="108.9" y="104.4">D20</text>
<text x="289.5" y="103.2">H18</text>
<text x="289.5" y="105.6">H19</text>
<text x="299.3" y="105.6">G19</text>
<text x="299.3" y="103.2">G18</text>
<text x="99" y="111.7">C23</text>
<text x="99" y="109.3">C22</text>
<text x="108.9" y="111.7">D23</text>
<text x="108.9" y="109.3">D22</text>
<text x="289.5" y="112.9">H22</text>
<text x="289.5" y="110.5">H21</text>
<text x="289.5" y="108.1">H20</text>
<text x="299.2" y="110.5">G21</text>
<text x="299.3" y="112.9">G22</text>
<text x="299.3" y="108.1">G20</text>
<text x="99" y="119">C26</text>
<text x="99" y="114.2">C24</text>
<text x="99" y="116.5">C25</text>
<text x="108.9" y="119">D26</text>
<text x="108.9" y="116.5">D25</text>
<text x="108.9" y="114.2">D24</text>
<text x="289.5" y="115.3">H23</text>
<text x="289.5" y="117.8">H24</text>
<text x="299.3" y="117.8">G24</text>
<text x="299.3" y="115.3">G23</text>
<text x="99" y="123.8">C28</text>
<text x="99" y="121.4">C27</text>
<text x="108.9" y="123.8">D28</text>
<text x="108.9" y="121.4">D27</text>
<text x="289.5" y="120.2">H25</text>
<text x="289.5" y="122.6">H26</text>
<text x="289.5" y="125.1">H27</text>
<text x="299.3" y="125.1">G27</text>
<text x="299.3" y="120.2">G25</text>
<text x="299.3" y="122.6">G26</text>
<text x="99" y="131.1">C31</text>
<text x="99" y="126.3">C29</text>
<text x="99" y="128.7">C30</text>
<text x="108.7" y="131.1">D31</text>
<text x="108.9" y="128.7">D30</text>
<text x="108.9" y="126.3">D29</text>
<text x="289.5" y="127.5">H28</text>
<text x="289.5" y="129.9">H29</text>
<text x="299.3" y="129.9">G29</text>
<text x="299.3" y="127.5">G28</text>
<text x="99" y="133.6">C32</text>
<text x="99" y="136">C33</text>
<text x="108.9" y="133.6">D32</text>
<text x="108.9" y="136">D33</text>
<text x="289.5" y="132.4">H30</text>
<text x="289.5" y="134.7">H31</text>
<text x="289.5" y="137.2">H32</text>
<text x="299.2" y="134.7">G31</text>
<text x="299.3" y="137.2">G32</text>
<text x="299.3" y="132.4">G30</text>
<text x="99" y="138.4">C34</text>
<text x="99" y="143.3">C36</text>
<text x="99" y="140.8">C35</text>
<text x="108.9" y="143.3">D36</text>
<text x="108.9" y="140.8">D35</text>
<text x="108.9" y="138.4">D34</text>
<text x="289.5" y="139.6">H33</text>
<text x="289.5" y="142">H34</text>
<text x="299.3" y="142">G34</text>
<text x="299.3" y="139.6">G33</text>
<text x="99" y="145.7">C37</text>
<text x="99" y="148.1">C38</text>
<text x="108.9" y="145.7">D37</text>
<text x="108.9" y="148.1">D38</text>
<text x="289.5" y="144.5">H35</text>
<text x="289.5" y="146.9">H36</text>
<text x="289.5" y="149.3">H37</text>
<text x="299.3" y="149.3">G37</text>
<text x="299.3" y="144.5">G35</text>
<text x="299.3" y="146.9">G36</text>
<text x="99" y="152.9">C40</text>
<text x="99" y="150.6">C39</text>
<text x="108.9" y="150.6">D39</text>
<text x="108.9" y="152.9">D40</text>
<text x="289.5" y="151.8">H38</text>
<text x="289.5" y="154.2">H39</text>
<text x="299.3" y="151.8">G38</text>
<text x="299.3" y="154.2">G39</text>
<text x="289.5" y="156.6">H40</text>
<text x="299.3" y="156.6">G40</text>
</g>
<g font-size="1.6">
<text x="230.3" y="232.7">UNIVERSITY OF BRISTOL</text>
<text x="230.3" y="234.8">HIGH ENERGY PHYSICS GROUP</text>
</g>
</svg>
